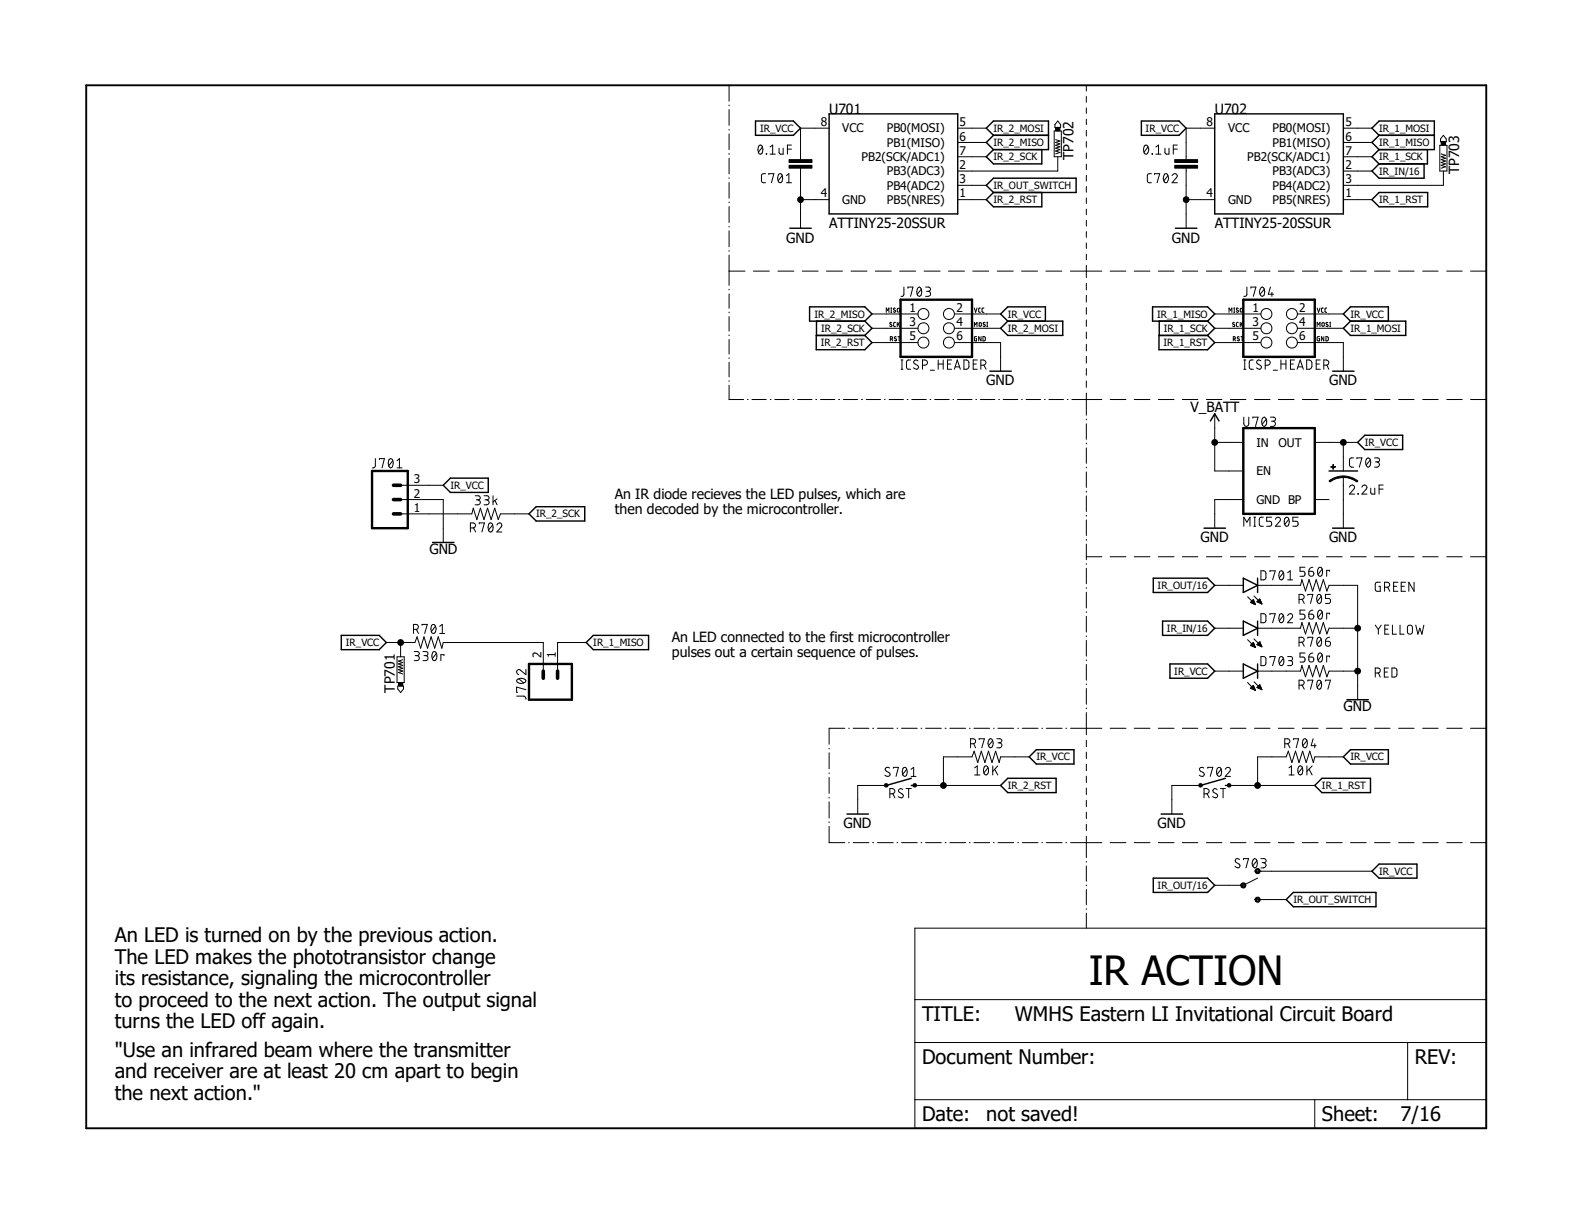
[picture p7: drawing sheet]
<svg xmlns="http://www.w3.org/2000/svg" width="279mm" height="216mm" viewBox="0 0 279 216" stroke-linecap="round" stroke-linejoin="round" font-family="sans-serif">
<path d="M14.8 14.8l249.7 186.2M264.5 14.8l-249.7 186.2" fill="none" stroke="#fff" stroke-width=".18"/>
<g fill="none" stroke="#000" stroke-width=".18">
<path d="M129.6 15.2v2.8M129.6 18.7v.1M129.6 19.5v2.8M193.1 15.2v1M193.1 17.1v1.1M193.1 19.2v1M129.6 23v.1M129.6 23.8v2.8M129.6 27.3v.1M129.6 28.1v2.8M129.6 31.6v.1M129.6 32.4v2.8"/>
<path d="M129.6 35.9v.1M129.6 36.7v2.8M135 25.8h.1a.74 .74 0 0 1 .5 1.1l-.3 .4-.2 .1a1.06 1.06 0 0 1-.1-1.6zM135.5 26.1l-.7 1M136.1 30.9h-.6l-.2 .3 .1 1.1 .1 .1 .6 .1M136.2 27.3l.1 .1zM136.7 31v-.1h.8l-.4 1.6M136.9 27.4h.9M136.9 26.1l.4-.3v1.6M138.5 26.3v.8l.3 .3h.4v-1.1M138.5 30.9h.2a.98 .98 0 0 1 0 1.6 .74 .74 0 0 1-.4-1.1zM139 31.2l-.7 .9"/>
<path d="M139.8 32.5h.9M139.8 31.2l.4-.3v1.6M140 26.5h.7M140.3 28.4h4v.5h-4zM140.3 29.4h4v.5h-4zM140.7 25.8h-.7v1.6M142.3 29.9v10.7M142.3 35.5h5.1M147.4 22.8h-5.1v5.6M170.2 22.8h5.1M170.2 25.3h5.1M170.2 35.5h5.1"/>
<path d="M170.2 27.9h5.1M170.2 32.9h5.1M187.4 23.3h1.2v4.6h-1.2zM187.6 22.6h.8v.6h-.8zM187.6 24.8l.8 .3-.8 .2 .8 .3-.8 .2 .8 .3-.8 .2 .8 .3-.8 .2 .8 .3-.8 .2M188 27.9v2.5h-17.8M188 21.5l.5 .6v.5h-1v-.5zM193.1 21.2v.9M193.1 23.2v1M193.1 25.1v1.1M193.1 27.2v1M193.1 29.2v.9"/>
<path d="M193.1 31.2v1M193.1 33.1v1.1M193.1 35.2v1M193.1 37.2v.9M193.1 39.2v1M203.5 25.8h.2a.93 .93 0 0 1 0 1.6 .74 .74 0 0 1-.4-1.1zM204 26.1l-.7 1M204.6 30.9h-.5l-.2 .3 .1 1.1 .1 .1 .5 .1M204.8 27.3l.1 .1zM205.2 31v-.1h.9l-.4 1.6M205.4 27.4h.9M205.4 26.1l.5-.3v1.6"/>
<path d="M207 30.9h.2a.82 .82 0 0 1 .4 1.1l-.2 .4-.2 .1a.82 .82 0 0 1-.4-1.1zM207.1 26.3v.8l.2 .3h.5v-1.1M207.6 31.2l-.8 .9M208.3 31.2a.45 .45 0 0 1 .7-.3 .45 .45 0 0 1 .1 .7l-.8 .9h1M208.5 26.5h.8M208.8 28.4h4.1v.5h-4.1zM208.8 29.4h4.1v.5h-4.1zM209.3 25.8h-.8v1.6M210.8 29.9v10.7M210.8 35.5h5.1M215.9 22.8h-5.1v5.6M238.8 22.8h5"/>
<path d="M238.8 25.3h5M238.8 35.5h5M238.8 27.9h5M238.8 30.4h5M255.9 25.8h1.3v4.6h-1.3zM256.2 25.2h.7v.6h-.7zM256.2 27.3l.7 .3-.7 .3 .7 .2-.7 .3 .7 .2-.7 .3 .7 .2-.7 .3 .7 .2-.7 .3M256.5 30.4v2.5h-17.7M256.5 24l.5 .7v.5h-1v-.5zM129.6 48.2h2.8M129.6 40.2v.1M129.6 41v2.9"/>
<path d="M129.6 44.5v.2M129.6 45.3v5.4M129.6 51.4v.1M129.6 52.2v2.6M129.6 55.5v.1M129.6 56.3v2.5M129.6 59.5v.1M133.9 48.2h2.8M138.3 48.2h2.8M142.6 48.2h2.8M146.9 48.2h2.8M151.3 48.2h2.8"/>
<path d="M155 55.8h8.2M155 58.3h8.2M155.6 48.2h2.8M157.5 55.5v-.8l.3 .5 .2-.5v.8M158.3 55.5h.2M158.3 54.7h.2M158.4 54.7v.8M158.5 57.4h-.3v.1l.3 .2v.3h-.1l-.3-.1M159.1 54.8l-.1-.1-.2 .2 .4 .3v.2l-.2 .1-.2-.1M159.2 57.3h-.3l-.1 .1v.6h.4M159.3 59.9l-.2-.1-.1 .2 .3 .3v.2l-.1 .1-.2-.1M159.5 57.3v.7"/>
<path d="M159.5 54.8h.4v.5l-.1 .2-.3-.1zM159.6 59.8h.4M159.6 57.6l.3 .4M159.8 59.8v.8M159.9 48.2h2.8M159.9 57.3l-.4 .4M160.7 51v1.3a.38 .38 0 0 1-.6 .4M161.4 51.2v-.2h.9l-.5 1.7M163.2 51.1l.2-.1a1.02 1.02 0 0 1 0 1.7 1.02 1.02 0 0 1-.2-1.6zM163.7 51.4l-.7 .9M164.3 48.2h2.8M164.5 51h.6a.38 .38 0 0 1 .3 .4 .38 .38 0 0 1-.3 .4h-.4"/>
<path d="M165 51.8h.2a.46 .46 0 0 1 .2 .5 .46 .46 0 0 1-.4 .4h-.5M168.6 48.2h2.8M169.7 55.8h8.1M169.7 58.3h8.1M172.9 48.2h2.8M173.2 58v-.7l.2 .4 .3-.4v.7M173.2 54.7l.2 .8 .3-.8M173.6 59.8l-.4 .1v.6l.1 .1h.3v-.4h-.2M174 57.4h.4v.4l-.1 .2h-.3zM174.2 54.7l-.2 .1-.1 .1v.5l.3 .1M174.4 59.8v.8l-.5-.8v.8M174.7 59.8l.3 .1 .1 .1-.1 .5-.3 .1z"/>
<path d="M174.9 54.7l-.3 .1-.1 .1 .1 .5 .3 .1M175.1 57.4h-.3v.1l.2 .2 .1 .3h-.1l-.3-.1M175.4 58h.2M175.4 57.3h.2M175.5 57.3v.7M177.2 48.2h2.9M181.6 48.2h2.8M185.9 48.2h2.8M190.2 48.2h5.6M193.1 41.1v1.1M193.1 43.2v1M193.1 45.2v.9"/>
<path d="M193.1 47.2v2.1M193.1 50.3v1.2M193.1 52.5v1.2M193.1 54.7v1.1M193.1 56.9v1.1M193.1 59v1.2M197.3 48.2h2.8M201.6 48.2h2.8M205.9 48.2h2.8M210.1 48.2h2.8M214.4 48.2h2.8M215.9 55.8h8.2"/>
<path d="M215.9 58.3h8.2M218.4 55.5v-.8l.3 .5 .2-.5v.8M218.7 48.2h2.7M219.3 55.5h.2M219.3 54.7h.2M219.4 54.7v.8M219.4 57.4l-.2-.1-.1 .1 .3 .3 .1 .3h-.2l-.2-.1M220.1 57.3l-.3 .1v.6h.3M220.1 54.8h-.3v.3l.2 .1 .1 .2-.1 .1-.3-.1M220.3 59.9h-.4v.2l.3 .1 .1 .3-.2 .1-.2-.1M220.4 57.3v.7M220.5 54.8h.3v.5l-.1 .2-.3-.2z"/>
<path d="M220.6 59.8h.3M220.6 57.6l.2 .4M220.8 59.8v.8M220.8 57.3l-.4 .4M221.6 51v1.3a.4 .4 0 0 1-.5 .4M222.3 51.2v-.2h.9l-.4 1.7M223 48.2h2.7M224.2 51.1l.1-.1a.96 .96 0 0 1 0 1.7 .98 .98 0 0 1-.1-1.6zM224.7 51.4l-.7 .9M225.8 51l-.4 1.3h1M226.1 51.9v.8M227.2 48.2h2.8"/>
<path d="M230.6 55.8h8.2M230.6 58.3h8.2M231.5 48.2h2.8M234.1 58v-.7l.3 .4 .2-.4v.7M234.1 54.7l.3 .8 .2-.8M234.5 59.8l-.4 .1v.1v.5l.4 .1v-.4h-.1M235 57.4h.3v.6h-.3zM235.2 54.7l-.3 .1v.1v.5l.3 .1M235.3 59.8v.8l-.4-.8v.8M235.7 59.8h.2l.2 .2v.4l-.2 .2h-.2zM235.8 48.2h2.7M235.8 54.7l-.3 .1v.1v.5l.3 .1"/>
<path d="M236 57.4l-.2-.1-.1 .1 .4 .4v.2h-.2l-.2-.1M236.3 58h.2M236.3 57.3h.2M236.4 57.3v.7M240 48.2h2.8M244.3 48.2h2.8M248.6 48.2h2.7M252.9 48.2h2.7M257.1 48.2h2.8M261.4 48.2h2.8M129.6 68.5v2.5h2.6M129.6 60.3v2.6"/>
<path d="M129.6 63.6v.1M129.6 64.4v2.6M129.6 67.6v.2M132.8 71h.2M133.6 71h2.6M136.9 71h.1M137.7 71h2.6M141 71h.1M141.8 71h2.5M145 71h.2M145.8 71h2.6M149.1 71h.1"/>
<path d="M149.9 71h2.5M153.1 71h.2M154 71h2.5M155 60.9h8.2M157.2 71h.1M158 71h2.6M158.2 60.2l.5-.1-.1-.2-.4-.1v.8M158.5 60.2l.2 .4M160.1 65.6h.4M160.1 64h.4M160.3 64v1.6M161.2 71h.2"/>
<path d="M161.8 64h-.5l-.2 .3 .1 1.1 .1 .2h.5M162.1 71h2.5M163.2 64.1a.41 .41 0 0 0-.6-.1 .41 .41 0 0 0-.2 .5l.8 .6a.38 .38 0 0 1-.3 .5l-.6-.2M164 64.9h.4a.47 .47 0 0 0 .4-.5 .47 .47 0 0 0-.4-.4h-.4v1.6M165.3 71h.1M165.4 65.8h.7M166.1 71h2.6M166.8 64.7h.8M166.8 64v1.6M167.6 64v1.6M168.4 64.7h.6M169.1 64h-.7v1.6h.7"/>
<path d="M169.4 71h.1M169.6 65.6l.5-1.6 .6 1.6M169.7 60.9h8.1v5.1M169.8 65.2h.8M170.2 71h2.6M171.3 64l.7 .1a1.26 1.26 0 0 1 .2 1.3l-.4 .2h-.5zM173 64.7h.5M173.4 71h.2M173.7 64h-.7v1.6h.7M174.2 71h2.6M174.3 64.9h.5a.47 .47 0 0 0 .5-.5 .47 .47 0 0 0-.5-.4h-.5v1.6M174.9 64.9l.4 .7"/>
<path d="M177.5 71h.1M178.3 71h2.6M181.6 71h.1M182.4 71h2.6M185.6 71h.2M186.4 71h2.6M189.7 71h.1M190.5 71h5.3M193.1 61.2v1.2M193.1 63.3v1.2M193.1 65.5v1.2M193.1 67.7v1.1"/>
<path d="M193.1 69.8v4M193.1 74.5v.1M193.1 75.3v2.8M193.1 78.7v.2M193.1 79.6v2.7M197.3 71h2.8M201.6 71h2.8M205.9 71h2.8M210.1 71h2.8M214.4 71h2.8M215.9 78.6h5.1M215.9 73.5v10.2h5.1"/>
<path d="M215.9 60.9h8.2M218.7 71h2.7M219.2 60.2l.4-.1-.1-.2-.3-.1v.8M219.4 60.2l.2 .4M221.1 74.1v1.2a.45 .45 0 0 0 .3 .4 .45 .45 0 0 0 .5-.2l.1-1.4M221.1 65.6h.3M221.1 64h.3M221.2 64v1.6M222.7 74.3v-.2h.9l-.5 1.7M222.8 64h-.6l-.2 .3 .1 1.1 .1 .2h.6M223 71h2.7M224.1 64.1l-.4-.1a.37 .37 0 0 0-.3 .2 .37 .37 0 0 0 .1 .4l.5 .3a.37 .37 0 0 1 .2 .4 .37 .37 0 0 1-.3 .3l-.6-.2"/>
<path d="M224.5 74.2l.2-.1a1.02 1.02 0 0 1 0 1.7 1.02 1.02 0 0 1-.2-1.6zM224.9 64.9h.4a.47 .47 0 0 0 .5-.5 .47 .47 0 0 0-.5-.4h-.4v1.6M225 74.5l-.7 .9M225.8 74.1l.7 .1a.37 .37 0 0 1 .2 .4 .37 .37 0 0 1-.3 .2h-.4M226.3 74.8a.47 .47 0 0 1 .4 .5 .47 .47 0 0 1-.4 .5h-.5M226.3 65.8h.7M227.2 71h2.8M227.7 64v1.6M227.7 64.7h.9M228.6 64v1.6M229.4 64.7h.5M230.1 64h-.7v1.6h.7"/>
<path d="M230.5 65.6l.6-1.6 .5 1.6M230.6 60.9h8.2v5.1M230.7 65.2h.8M231.5 71h2.8M232.2 64l.7 .1 .3 .3v.8l-.1 .2-.4 .2h-.5zM233.7 78.6h7.6M233.9 64.7h.6M234.7 64h-.8v1.6h.8M235.3 64.9h.5a.47 .47 0 0 0 .4-.5 .47 .47 0 0 0-.4-.4h-.5v1.6M235.8 71h2.7M235.8 64.9l.4 .7M238.8 78.6v5.1"/>
<path d="M240 71h2.8M244.3 71h2.8M248.6 71h2.7M252.9 71h2.7M257.1 71h2.8M261.4 71h2.8M66.7 81.5v1.3a.45 .45 0 0 1-.5 .3M67.4 81.7v-.2h.9l-.4 1.6M69.1 81.7l.3-.2a.96 .96 0 0 1 0 1.6 1.14 1.14 0 0 1-.3-1.4zM69.8 81.9l-.7 .9M70.6 83.1h.9M70.6 81.9l.4-.4v1.6"/>
<path d="M71.2 91.3h12.7l.2-1 .7 2 .6-2 .6 2 .7-2 .6 2 .6-2 .7 2 .3-1h5.1M71.2 88.8h7.6v7.6M71.2 86.2h7.6M83.6 93.8h.5a.45 .45 0 0 0 .4-.3 .45 .45 0 0 0-.2-.5l-.7-.1v1.6M84.2 93.8l.3 .7M84.5 88.1h.7l.2 .4-.2 .3h-.5M84.9 88.8a.45 .45 0 0 1 .5 .4 .45 .45 0 0 1-.3 .5h-.6M85.2 93.1v-.2h.9l-.5 1.6M86 88.1h.7l.3 .4-.3 .3h-.5M86.5 88.8a.45 .45 0 0 1 .4 .4 .45 .45 0 0 1-.2 .5h-.7M87 93l.2-.1a.98 .98 0 0 1 0 1.6 .74 .74 0 0 1-.4-1.1zM87.5 93.3l-.7 .9"/>
<path d="M87.6 88.1v1.6M88 88.9l.3 .8M88.3 93.3a.45 .45 0 0 1 .6-.4 .45 .45 0 0 1 .2 .7l-.8 .9h.9M88.3 88.6l-.7 .6M193.1 83v.1M193.1 83.9v2.7M193.1 87.3v.2M193.1 88.1v2.8M193.1 91.6v.1M193.1 92.4v2.8M193.1 95.8v.2M193.1 96.7v2.7"/>
<path d="M193.1 98.9h2.7M197.3 98.9h2.8M201.6 98.9h2.8M205.9 98.9h2.8M210.1 98.9h2.8M214.4 98.9h2.8M218.7 98.9h2.7M221 88.8h-5.1v5.1M221.1 93.5v-1.6l.5 .9 .6-.9v1.6M222.8 93.5h.4M222.8 91.9h.4M223 98.9h2.7"/>
<path d="M223 91.9v1.6M224.5 91.9h-.5l-.2 .4 .1 1 .1 .2h.5M226 91.9h-.9v.7h.6a.46 .46 0 0 1 .3 .5 .46 .46 0 0 1-.3 .4h-.6M226.7 92.3a.44 .44 0 0 1 .6-.4 .44 .44 0 0 1 .2 .7l-.8 .9h.9M227.2 98.9h2.8M228.5 91.9h.2a.74 .74 0 0 1 .4 1.1l-.2 .5h-.2a.98 .98 0 0 1-.2-1.6zM229.1 92.3l-.8 .9M230.7 91.9h-.9v.7h.5a.45 .45 0 0 1 .4 .5 .45 .45 0 0 1-.4 .4h-.5M231.5 98.9h2.8M233.7 88.8h2.5M235.8 98.9h2.7M236.2 85.5a3.9 3.9 0 0 1 2.6-.9v.2a3.9 3.9 0 0 0-2.4 .8z"/>
<path d="M236.5 82.9l.9 .1zM236.9 82.5l.1 .9zM238.8 84.6a4.2 4.2 0 0 1 2.5 .9l-.1 .1a4.1 4.1 0 0 0-2.4-.8zM238.8 84.7v9.2M239.9 86.6a.44 .44 0 0 1 .6-.4 .44 .44 0 0 1 .1 .7l-.7 .9h.8M240 98.9h2.8M240.6 81.4h-.6l-.1 .3v1.1l.3 .2h.4M241.2 81.5v-.1h.9l-.5 1.6M241.3 87.7l.1 .1zM242.1 86.6a.44 .44 0 0 1 .6-.4 .44 .44 0 0 1 .1 .7l-.7 .9h.9M242.9 81.6l.3-.2a.96 .96 0 0 1 0 1.6 1.03 1.03 0 0 1-.3-1.4zM243.5 81.7l-.7 .9"/>
<path d="M243.6 86.7v.8l.2 .3h.5v-1.1M244.3 81.4h.7a.37 .37 0 0 1 .2 .4 .37 .37 0 0 1-.4 .3h-.3M244.3 98.9h2.8M244.7 82.1a.47 .47 0 0 1 .5 .5 .47 .47 0 0 1-.5 .4h-.4M245.1 86.9h.7M245.8 86.2h-.7v1.6M248.6 98.9h2.7M252.9 98.9h2.7M257.1 98.9h2.8M261.4 98.9h2.8M68.7 114.2h5l.4-1 .7 2 .6-2 .6 2 .6-2 .7 2 .6-2 .6 2 .3-1h17.8v5.1M70.6 116.7h1.2v4.6h-1.2z"/>
<path d="M71.2 114.2v2.5M71.6 117.2l-.8 .3 .8 .2-.8 .3 .8 .2-.8 .3 .8 .2-.8 .3 .8 .3-.8 .2 .8 .3M73.5 111.8h.4a.46 .46 0 0 0 .5-.3 .46 .46 0 0 0-.2-.5h-.7v1.6M73.6 115.8h.7l.2 .3-.2 .4h-.5M74 111.8l.4 .8M74.1 116.5a.45 .45 0 0 1 .4 .3 .45 .45 0 0 1-.2 .5l-.7 .1M75 111.1v-.1h.9l-.4 1.6M75.2 115.8h.7a.37 .37 0 0 1 .2 .4 .37 .37 0 0 1-.4 .3h-.3M75.6 116.5h.3a.46 .46 0 0 1 .2 .5 .46 .46 0 0 1-.5 .4h-.4M76.8 111h.2a.93 .93 0 0 1 0 1.6 .74 .74 0 0 1-.4-1.1zM77 115.8h.2a.98 .98 0 0 1 0 1.6 .74 .74 0 0 1-.4-1.1zM77.4 111.3l-.7 .9"/>
<path d="M77.6 116.1l-.8 1M78.1 111.3l.5-.3v1.6M78.1 112.6h.9M78.9 116.5v-.2h-.5v1.1M93.5 119v.9l-1-.8a.45 .45 0 0 0-.7 .2 .45 .45 0 0 0 .4 .6M104.2 114.2h-5.1v5.1M193.1 100.2v.1M193.1 101v2.7M193.1 104.4v.2M193.1 105.2v2.8M193.1 108.7v.1M193.1 109.5v2.8"/>
<path d="M193.1 113v.1M193.1 113.8v2.8M193.1 117.3v.1M193.1 118.1v2.8M215.9 119.3h5.1M215.9 111.6h5.1M215.9 104h5.1M221.7 113.7l1.4 1.4M221.7 106l1.4 1.4M222.2 114.7l.9 .4M222.2 114.7l.6-.5 .3 .9M222.2 114.7h.8"/>
<path d="M222.3 107h.7M222.4 114.6h.5M222.4 107.1h.6M222.4 106.9h.5M222.5 114.8h.5M222.5 114.5h.4M222.5 106.8h.4M222.5 114.4h.4M222.5 106.8h.3M222.6 107.2h.5M222.6 114.3h.2M222.6 106.7h.2"/>
<path d="M222.7 114.9h.4M222.7 114.2h.1M222.7 106.6h.1M222.8 106.6l.3 .8-.9-.3zM222.8 107.3h.3M222.9 113.5l1.4 1.4M222.9 114.9h.2M222.9 105.9l1.4 1.4M223 107.4h.1M223.1 115h.1M223.4 106.9l.9 .4M223.4 106.9l.5-.5 .4 .9"/>
<path d="M223.4 106.9h.7M223.5 114.6h.7M223.5 114.5h.6M223.5 106.8h.6M223.5 104h7.6l.3-1 .6 2 .7-2 .6 2 .6-2 .7 2 .6-2 .6 2 .4-1h5.1v20.3M223.5 119.3h7.6l.3-1.1 .6 2.1 .7-2.1 .6 2.1 .6-2.1 .7 2.1 .6-2.1 .6 2.1 .4-1h5.1M223.5 111.6h7.6l.3-1 .6 2 .7-2 .6 2 .6-2 .7 2 .6-2 .6 2 .4-1h5.1M223.6 114.4h.5M223.6 106.8h.5M223.6 114.3h.4M223.6 107h.6M223.6 106.7h.4"/>
<path d="M223.7 114.7h.5M223.7 114.2h.3M223.7 106.6h.3M223.8 114.1h.1M223.8 107.1h.4M223.9 106.5h.1M223.9 114.8h.3M223.9 114l-.5 .6 .9 .3M223.9 114l.4 .9M223.9 114h.1M224 107.2h.2M224.1 116.7h.7a1.3 1.3 0 0 1 .2 1.4l-.2 .1-.7 .1z"/>
<path d="M224.1 109.1h.7a1.3 1.3 0 0 1 .2 1.3l-.2 .2-.7 .1zM224.1 101.4l.7 .1a1.25 1.25 0 0 1 0 1.5h-.7zM224.1 114.9h.1M224.2 107.3h.1M225.7 116.8v-.1h1l-.5 1.6M225.7 101.6v-.2h1l-.5 1.6M225.7 109.2v-.1h1l-.5 1.6M227.5 116.7h.3a.98 .98 0 0 1 0 1.6 .74 .74 0 0 1-.5-1.1zM227.5 109.1h.3a.98 .98 0 0 1 0 1.6 .74 .74 0 0 1-.5-1.1zM227.5 101.5l.3-.1a.98 .98 0 0 1 0 1.6 .74 .74 0 0 1-.5-1.1zM228.1 117l-.7 .9M228.1 109.4l-.7 .9"/>
<path d="M228.1 101.8l-.7 .9M228.9 116.7h.7a.37 .37 0 0 1 .1 .4 .37 .37 0 0 1-.3 .3h-.4M228.9 109.4a.45 .45 0 0 1 .6-.4 .45 .45 0 0 1 .1 .8l-.7 .9h.8M228.9 103h.8M228.9 101.8l.4-.4v1.6M229.3 117.4h.2a.46 .46 0 0 1 .2 .5 .46 .46 0 0 1-.4 .4h-.4M230.9 114.1h.5a.45 .45 0 0 0 .4-.3 .45 .45 0 0 0-.2-.5l-.7-.1v1.7M230.9 106.5h.5a.45 .45 0 0 0 .4-.3 .45 .45 0 0 0-.2-.5l-.7-.1v1.6M231.4 114.1l.4 .8M231.4 106.5l.4 .7M231.9 116h-.8v.8h.5a.46 .46 0 0 1 .4 .4 .46 .46 0 0 1-.4 .4h-.5M231.9 108.4h-.8v.7h.5a.46 .46 0 0 1 .4 .5 .46 .46 0 0 1-.4 .4h-.5"/>
<path d="M231.9 100.8h-.8v.7h.5a.46 .46 0 0 1 .3 .5 .46 .46 0 0 1-.3 .4h-.5M232.5 105.8v-.2h.8l-.4 1.6M232.5 113.4v-.2h.8l-.4 1.7M232.6 116.8h.6a.46 .46 0 0 1 .3 .5 .46 .46 0 0 1-.5 .4 .46 .46 0 0 1-.4-.5zM232.6 109.1h.6a.46 .46 0 0 1 .3 .5 .46 .46 0 0 1-.4 .4 .46 .46 0 0 1-.5-.4zM232.6 101.5h.6a.46 .46 0 0 1 .3 .5 .46 .46 0 0 1-.4 .4 .46 .46 0 0 1-.5-.4zM233.3 116a.72 .72 0 0 0-.7 .8M233.3 108.4a.72 .72 0 0 0-.7 .7M233.3 100.8a.72 .72 0 0 0-.7 .7M234.3 113.3l.2-.1a.98 .98 0 0 1 0 1.7 .74 .74 0 0 1-.4-1.2zM234.3 105.7l.2-.1a.98 .98 0 0 1 0 1.6 .74 .74 0 0 1-.4-1.1zM234.4 116.1l.2-.1a.74 .74 0 0 1 .4 1.1l-.2 .5h-.2a.98 .98 0 0 1-.2-1.5z"/>
<path d="M234.4 108.5l.2-.1a.74 .74 0 0 1 .4 1.1l-.2 .5h-.2a.98 .98 0 0 1-.2-1.5zM234.4 100.8h.2a.74 .74 0 0 1 .4 1.1l-.2 .5h-.2a.98 .98 0 0 1-.2-1.6zM234.8 113.6l-.7 .9M234.8 106l-.7 .9M235 116.4l-.7 .9M235 108.8l-.7 .9M235 101.1l-.7 1M235.6 114h.5a.46 .46 0 0 1 .4 .5 .46 .46 0 0 1-.5 .4 .46 .46 0 0 1-.4-.5zM236.3 113.2a.72 .72 0 0 0-.7 .8M236.3 101.5v-.2h-.5v1.1M236.3 109.1v-.1h-.5v1M236.3 116.8v-.2h-.5v1"/>
<path d="M236.5 105.6h-.9v.7h.5a.46 .46 0 0 1 .4 .5 .46 .46 0 0 1-.4 .4h-.5M244.4 119.6l.7-.1a.46 .46 0 0 0 .2-.5 .46 .46 0 0 0-.4-.3h-.5v1.6M244.4 111.1l.6 .7M245 119.6l.3 .7M245 111.8v.9M245.3 103.5h-.5l-.3 .1-.1 1.1 .2 .3 .7 .1v-.9h-.2M245.5 111.1l-.5 .7M246 119.4h.6M246.1 104.4h.4a.45 .45 0 0 0 .5-.4 .45 .45 0 0 0-.2-.5h-.7v1.6M246.1 111.8h.6M246.6 104.4l.4 .7M246.8 118.7h-.8v1.6h.8"/>
<path d="M246.8 111.1h-.7v1.6h.7M247.4 118.7h.7a1.3 1.3 0 0 1 .1 1.4l-.1 .2h-.7zM247.5 111.1v1.6h.7M247.7 104.2h.5M248.5 103.5h-.8v1.6h.8M248.8 111.1v1.6h.8M249 104.2h.6M249.8 103.5h-.8v1.6h.8M250.2 111.3a.46 .46 0 0 1 .5-.2 .46 .46 0 0 1 .3 .4v1a.46 .46 0 0 1-.5 .2 .46 .46 0 0 1-.4-.4zM251.3 103.5v1.6l-.9-1.6v1.6M251.6 111.1l.4 1.6 .3-1.1 .4 1.1 .4-1.6M70.7 121.9h1v.5l-.5 .7-.5-.7z"/>
<path d="M70.8 121.3h.8v.6h-.8zM91.8 123.7h1.5l.2 .5M91.9 120.8l.1-.1a1.03 1.03 0 0 1 1.5 .3 .96 .96 0 0 1-1.7 0zM92.2 120.6l.9 .8M93.5 122.6l-1.7-.5v.9h.2M147.4 133v.1M147.4 133.8v2.8M147.4 137.3v.2M147.4 138.1v2.9M150.2 129.4h-2.8v2.8M150.8 129.4h.2M151.6 129.4h2.8"/>
<path d="M155.1 129.4h.2M156 129.4h2.7M157.3 139.3h.4l.2 .3-.2 .2h-.4zM157.5 139.6h-5.1v5.1M158.1 136.5a.49 .49 0 0 0-.8 .2 1.22 1.22 0 0 0 .9 .7v.4a.6 .6 0 0 1-.9 0M158.8 136.5v-.1h.9l-.4 1.6M159.4 129.4h.2M160.2 129.4h2.8M160.6 136.4h.2a.98 .98 0 0 1 0 1.6 1.02 1.02 0 0 1-.2-1.6zM161.2 136.7l-.8 .9M161.9 138h.9M161.9 136.7l.5-.3v1.6"/>
<path d="M162.3 139.3h.5l.1 .3-.1 .2h-.5zM162.6 139.6h15.2M163.7 129.4h.1M164.5 129.4h2.8M168 129.4h.1M168.8 129.4h2.8M172.3 129.4h.1M172.5 132.2l.7-.1a.43 .43 0 0 0 .2-.5 .43 .43 0 0 0-.5-.3h-.4v1.6M173.1 132.2l.3 .7M173.1 129.4h2.8M173.2 137.7h1M173.2 136.4l.5-.3v1.6"/>
<path d="M174 131.4v-.1h1l-.5 1.6M175 136.1h.3a.98 .98 0 0 1 0 1.6 1.02 1.02 0 0 1-.3-1.6zM175.6 136.4l-.7 .9M175.9 131.3h.2a.82 .82 0 0 1 .4 1.1l-.2 .4-.2 .1a1.02 1.02 0 0 1-.2-1.6zM176.4 136.1v1.6M176.4 131.6l-.7 .9M176.6 129.4h.1M176.8 136.7l.5 1M177.2 131.3h.5a.36 .36 0 0 1 .4 .3 .36 .36 0 0 1-.4 .4h-.3M177.3 136.1l-.9 1M177.4 129.4h2.8M177.6 132a.45 .45 0 0 1 .5 .3 .45 .45 0 0 1-.3 .5l-.6 .1"/>
<path d="M180.9 129.4h.1M181.7 129.4h2.8M182.9 134.5h-5.1l-.2 1-.6-2-.7 2-.6-2-.7 2-.6-2-.6 2-.7-2-.3 1h-5.1v5.1M185.2 129.4h.1M186 129.4h2.8M189.4 129.4h.2M190.3 129.4h5.5M193.1 121.5v.2M193.1 122.3v2.8M193.1 125.8v.1M193.1 126.6v4M193.1 131.5v1.2"/>
<path d="M193.1 133.6v1.2M193.1 135.8v1.1M193.1 137.9v1.2M197.3 129.4h2.8M201.6 129.4h2.8M205.9 129.4h2.8M210.1 129.4h2.8M213.1 139.3h.5v.5h-.5zM213.4 139.6h-5.1v5.1M214 136.5a.41 .41 0 0 0-.7-.1 .41 .41 0 0 0 .1 .6l.5 .3a.37 .37 0 0 1 .1 .4 .37 .37 0 0 1-.3 .3l-.6-.2M214.4 129.4h2.8M214.7 136.5v-.1h.9l-.5 1.6"/>
<path d="M216.5 136.4h.2a.74 .74 0 0 1 .4 1.1l-.1 .3-.3 .2a.98 .98 0 0 1-.2-1.6zM217 136.7l-.7 .9M217.8 136.7a.46 .46 0 0 1 .6-.3 .46 .46 0 0 1 .2 .7l-.8 .9h.9M218.2 139.3h.5v.5h-.5zM218.4 139.6h15.3M218.7 129.4h2.7M221.7 121.3l1.4 1.4M222.2 122.3l.6-.5 .3 .9zM222.3 122.3h.7M222.3 122.2h.7M222.4 122.1h.5M222.5 122.4h.5"/>
<path d="M222.5 122h.4M222.6 122h.2M222.7 121.9h.1M222.7 122.5h.4M222.9 121.2l1.4 1.4M222.9 122.6h.2M223 129.4h2.7M223.1 122.7h.1M223.4 122.1h.7M223.5 122.2h.7M223.5 122h.6M223.6 122h.4"/>
<path d="M223.7 121.9h.3M223.7 122.3h.5M223.8 121.8h.1M223.9 121.7l.4 .9-.9-.4zM223.9 121.7h.1M223.9 122.4h.3M224.2 122.5h.1M227.2 129.4h2.8M228.3 132.2h.5a.45 .45 0 0 0 .4-.4 .45 .45 0 0 0-.2-.5h-.7v1.6M228.9 132.2l.4 .7M229.1 136.4l.4-.3v1.6M229.1 137.7h.9"/>
<path d="M229.9 131.4v-.1h.9l-.4 1.6M230.9 121.8h.5a.45 .45 0 0 0 .4-.4 .45 .45 0 0 0-.2-.5h-.7v1.6M230.9 136.1h.2a.74 .74 0 0 1 .4 1.1l-.1 .3-.3 .2a.98 .98 0 0 1-.2-1.6zM231.4 121.8l.4 .7M231.5 136.4l-.7 .9M231.5 129.4h2.8M231.7 131.3h.2a.98 .98 0 0 1 0 1.6 1.02 1.02 0 0 1-.2-1.6zM232.3 136.1v1.6M232.3 131.6l-.7 .9M232.5 121v-.1h.8l-.4 1.6M232.7 136.7l.5 1M233.2 136.1l-.9 1"/>
<path d="M233.4 131.3l-.4 1.2h.9M233.7 132.2v.7M234.3 120.9h.2a.98 .98 0 0 1 0 1.6 .74 .74 0 0 1-.4-1.1zM234.8 121.2l-.7 .9M235.6 121v-.1h.9l-.5 1.6M235.8 129.4h2.7M238.8 134.5h-5.1l-.3 1-.6-2-.6 2-.7-2-.6 2-.6-2-.7 2-.6-2-.4 1h-5.1v5.1M240 129.4h2.8M244.3 129.4h2.8M248.6 129.4h2.7M252.9 129.4h2.7M257.1 129.4h2.8"/>
<path d="M261.4 129.4h2.8M147.4 146.9v2.8h2.8M147.4 141.7v.1M147.4 142.5v2.9M147.4 146v.2M150.8 149.7h.2M151.6 149.7h2.8M155.1 149.7h.2M156 149.7h2.7M158.2 141.1h.4a.47 .47 0 0 0 .4-.5 .47 .47 0 0 0-.4-.5h-.4v1.7M158.7 141.1l.3 .7M159.4 149.7h.2"/>
<path d="M160.2 149.7h2.8M160.4 140.3a.38 .38 0 0 0-.5-.1 .38 .38 0 0 0 0 .6l.6 .4v.4a.55 .55 0 0 1-.9 0M161 140.1h1M161.5 140.1v1.7M163.7 149.7h.1M164.5 149.7h2.8M168 149.7h.1M168.8 149.7h2.8M172.3 149.7h.1M173.1 149.7h2.8M176.6 149.7h.1M177.4 149.7h2.8"/>
<path d="M180.9 149.7h.1M181.7 149.7h2.8M185.2 149.7h.1M186 149.7h2.8M189.4 149.7h.2M190.3 149.7h5.5M193.1 140v1.2M193.1 142.2v1.1M193.1 144.3v1.2M193.1 146.5v1.1M193.1 148.6v3.8M193.1 153.1v.1"/>
<path d="M193.1 153.9v2.7M193.1 157.3v.1M193.1 158.1v2.7M197.3 149.7h2.8M201.6 149.7h2.8M205.9 149.7h2.8M210.1 149.7h2.8M214 141.1h.5a.47 .47 0 0 0 .4-.5 .47 .47 0 0 0-.4-.5h-.5v1.7M214.4 149.7h2.8M214.5 141.1l.4 .7M216.3 140.3l-.2-.1a.37 .37 0 0 0-.5 .1 .37 .37 0 0 0 .1 .5l.5 .3a.37 .37 0 0 1 .2 .4 .37 .37 0 0 1-.3 .3l-.6-.2M216.9 140.1h.9"/>
<path d="M217.4 140.1v1.7M218.7 149.7h2.7M220.3 152.7l-.4-.1a.37 .37 0 0 0-.3 .2 .37 .37 0 0 0 .1 .4l.5 .3a.37 .37 0 0 1 .2 .4 .37 .37 0 0 1-.4 .3l-.5-.2M220.6 157.1l.5-.2 .3 .4v.3l-.3 .2-.5-.2-.1-.3h.2l.2-.2h.2l.1 .2v.2l-.3 .1-.2-.3h-.2zM221 152.8v-.2h.9l-.5 1.6M222.8 152.7l.2-.1a.96 .96 0 0 1 0 1.6 .98 .98 0 0 1-.2-1.5zM223 149.7h2.7M223.1 154.5l.6-.2 .2 .2v.6l-.2 .1-.6-.1v-.3h.2l.1-.2h.3l.1 .2-.2 .2h-.2l-.1-.2h-.2zM223.1 159.6l.6-.2 .3 .5-.1 .2-.2 .2-.6-.2v-.2h.2l.1-.3h.2l.2 .3-.1 .1-.3 .1-.1-.2h-.2zM223.4 153l-.7 .8M223.5 156l-2.5 1.3h-5.1M223.5 159.9h5.1"/>
<path d="M223.5 154.8h20.3M224.1 152.6h.6l.3 .2v.3l-.2 .1-.5 .1M224.6 153.3a.47 .47 0 0 1 .4 .5 .47 .47 0 0 1-.4 .4h-.5M227.2 149.7h2.8M231.5 149.7h2.8M235.8 149.7h2.7M240 149.7h2.8M244.3 149.7h2.8M248.6 149.7h2.7M252.9 149.7h2.7M257.1 149.7h2.8M261.4 149.7h2.8"/>
<path d="M162.6 164.9h101.6v35.6h-101.6zM162.6 177.6h101.6M193.1 161.5v.1M193.1 162.3v2.6M162.6 185.3h101.6M162.6 195.4h101.6M233.7 195.4v5.1M250.2 185.3v10.1"/>
<circle cx="142.3" cy="35.5" r=".51"/>
<circle cx="210.8" cy="35.5" r=".51"/>
<circle cx="164.1" cy="58.3" r=".98"/>
<circle cx="164.1" cy="55.8" r=".98"/>
<circle cx="168.7" cy="55.8" r=".98"/>
<circle cx="168.7" cy="58.3" r=".98"/>
<circle cx="225.1" cy="55.8" r=".98"/>
<circle cx="225.1" cy="58.3" r=".98"/>
<circle cx="229.6" cy="55.8" r=".98"/>
<circle cx="229.6" cy="58.3" r=".98"/>
<circle cx="164.1" cy="60.9" r=".98"/>
<circle cx="168.7" cy="60.9" r=".98"/>
<circle cx="215.9" cy="78.6" r=".51"/>
<circle cx="225.1" cy="60.9" r=".98"/>
<circle cx="229.6" cy="60.9" r=".98"/>
<circle cx="238.8" cy="78.6" r=".51"/>
<circle cx="71.2" cy="114.2" r=".51"/>
<circle cx="241.3" cy="111.6" r=".51"/>
<circle cx="241.3" cy="119.3" r=".51"/>
<circle cx="167.7" cy="139.6" r=".51"/>
<circle cx="223.5" cy="139.6" r=".51"/>
</g>
<g fill="none" stroke="#000" stroke-width=".25">
<path d="M134.3 21.5h6.7l1.3 1.3-1.3 1.2h-6.7zM147.4 20.2h22.8v17.8h-22.8zM176.6 24h9.8M176.6 24l-1.3-1.2 1.3-1.3h9.8v5.1h-9.8M176.6 26.6l-1.3 1.3 1.3 1.2h8.6v-2.5M176.6 34.2l-1.3 1.3 1.3 1.2h8.6v-2.5M176.6 31.7h14.7v2.5h-14.7l-1.3-1.3zM176.6 24l-1.3 1.3 1.3 1.3M202.9 21.5h6.6l1.3 1.3-1.3 1.2h-6.6zM215.9 20.2h22.9v17.8h-22.9zM243.8 35.5l1.3-1.3h8.6v2.5h-8.6zM245.1 24l-1.3 1.3 1.3 1.3"/>
<path d="M245.1 24h9.8M245.1 24l-1.3-1.2 1.3-1.3h9.8v5.1h-9.8M245.1 26.6l-1.3 1.3 1.3 1.2M245.1 29.1l-1.3 1.3 1.3 1.3h8v-2.6M253.7 26.6v2.5h-8.6M140.4 40.6h3.8M143.9 54.5h9.8l1.3 1.3-1.3 1.3h-9.8zM145.1 59.6h8.6l1.3 1.3-1.3 1.2h-8.6zM145.1 57.1v2.5M153.7 57.1l1.3 1.2-1.3 1.3M177.8 58.3l1.3-1.2h9.8v2.5h-9.8zM179.1 57.1l-1.3-1.3 1.3-1.3h6.7v2.6"/>
<path d="M204.9 54.5h9.7l1.3 1.3-1.3 1.3h-9.7zM206 59.6h8.6l1.3 1.3-1.3 1.2h-8.6zM206 57.1v2.5M208.9 40.6h3.8M214.6 57.1l1.3 1.2-1.3 1.3M240 57.1h9.9v2.5h-9.9l-1.2-1.3zM240 57.1l-1.2-1.3 1.2-1.3h6.8v2.6M175.9 66h3.8M215.1 74.8l.8-1.3 .8 1.3M236.9 66h3.8M242.6 77.3h6.7v2.6h-6.7l-1.3-1.3zM76.9 96.4h3.8"/>
<path d="M80.1 85h6.7v2.5h-6.7l-1.3-1.3zM94 91.3l1.3-1.3h8.6v2.6h-8.6zM214 93.9h3.8M236.2 83.7h5.1M236.9 93.9h3.8M60.7 112.9h6.7l1.3 1.3-1.3 1.2h-6.7zM104.2 114.2l1.3-1.3h9.8v2.5h-9.8zM205 102.7h9.6l1.3 1.3-1.3 1.3h-9.6zM206.6 110.4h8l1.3 1.2-1.3 1.3h-8zM207.9 118h6.7l1.3 1.3-1.3 1.2h-6.7zM221 118l2.5 1.3-2.5 1.2zM221 102.7l2.5 1.3-2.5 1.3z"/>
<path d="M221 110.4l2.5 1.2-2.5 1.3zM223.5 102.7v2.6M223.5 110.4v2.5M223.5 118v2.5M162 139.6h.6M162 138.3l-4.5 1.3M177.8 139.6l1.3-1.3h8.6v2.5h-8.6zM184.2 133.2h6.7v2.6h-6.7l-1.3-1.3zM217.8 139.6h.6M217.8 138.3l-4.4 1.3M234.9 138.3h8.7v2.5h-8.7l-1.2-1.2zM239.4 124.3h3.8"/>
<path d="M240 133.2h6.8v2.6h-6.8l-1.2-1.3zM150.5 144.7h3.8M205 156h9.6l1.3 1.3-1.3 1.3h-9.6zM206.4 144.7h3.8M229.9 158.6h14.7v2.5h-14.7l-1.3-1.2zM243.8 154.8l1.3-1.3h6.7v2.5h-6.7z"/>
</g>
<path d="M15.3 15.2h248.9v185.3h-248.9z" fill="none" stroke="#000" stroke-width=".34"/>
<path d="M160.1 53.3h12.7v10.1h-12.7zM221 53.3h12.7v10.1h-12.7zM221 76.1h12.7v15.2h-12.7zM66.1 83.7h6.4v10.2h-6.4zM94 118h7.6v6.3h-7.6z" fill="none" stroke="#000" stroke-width=".42"/>
<path d="M69.9 86.2h1.3M69.9 88.8h1.3M69.9 91.3h1.3M96.6 119.3v1.2M99.1 119.3v1.2" fill="none" stroke="#000" stroke-width=".64"/>
<g fill="#000">
<path d="M140.3 28.4h4v.5h-4z" fill-rule="evenodd"/>
<path d="M140.3 29.4h4v.5h-4z" fill-rule="evenodd"/>
<path d="M187.6 22.6h.8v.6h-.8z" fill-rule="evenodd"/>
<path d="M208.8 28.4h4.1v.5h-4.1z" fill-rule="evenodd"/>
<path d="M208.8 29.4h4.1v.5h-4.1z" fill-rule="evenodd"/>
<path d="M256.2 25.2h.7v.6h-.7z" fill-rule="evenodd"/>
<path d="M236.5 82.9l.9 .1z" fill-rule="evenodd"/>
<path d="M236.9 82.5l.1 .9z" fill-rule="evenodd"/>
<path d="M236.2 85.5a3.9 3.9 0 0 1 2.6-.9v.2a3.9 3.9 0 0 0-2.4 .8z" fill-rule="evenodd"/>
<path d="M238.8 84.6a4.2 4.2 0 0 1 2.5 .9l-.1 .1a4.1 4.1 0 0 0-2.4-.8z" fill-rule="evenodd"/>
<path d="M70.8 121.3h.8v.6h-.8z" fill-rule="evenodd"/>
<path d="M157.3 139.3h.4l.2 .3-.2 .2h-.4z" fill-rule="evenodd"/>
<path d="M162.3 139.3h.5l.1 .3-.1 .2h-.5z" fill-rule="evenodd"/>
<path d="M213.1 139.3h.5v.5h-.5z" fill-rule="evenodd"/>
<path d="M218.2 139.3h.5v.5h-.5z" fill-rule="evenodd"/>
<path d="M220.6 157.1l.5-.2 .3 .4v.3l-.3 .2-.5-.2-.1-.3h.2l.2-.2h.2l.1 .2v.2l-.3 .1-.2-.3h-.2z" fill-rule="evenodd"/>
<path d="M223.1 154.5l.6-.2 .2 .2v.6l-.2 .1-.6-.1v-.3h.2l.1-.2h.3l.1 .2-.2 .2h-.2l-.1-.2h-.2z" fill-rule="evenodd"/>
<path d="M223.1 159.6l.6-.2 .3 .5-.1 .2-.2 .2-.6-.2v-.2h.2l.1-.3h.2l.2 .3-.1 .1-.3 .1-.1-.2h-.2z" fill-rule="evenodd"/>
<circle cx="142.3" cy="35.5" r=".51"/>
<circle cx="210.8" cy="35.5" r=".51"/>
<circle cx="215.9" cy="78.6" r=".51"/>
<circle cx="238.8" cy="78.6" r=".51"/>
<circle cx="71.2" cy="114.2" r=".51"/>
<circle cx="241.3" cy="111.6" r=".51"/>
<circle cx="241.3" cy="119.3" r=".51"/>
<circle cx="167.7" cy="139.6" r=".51"/>
<circle cx="223.5" cy="139.6" r=".51"/>
</g>
<text font-size="7.2" x="193.5" y="175.1">IR ACTION</text>
<g font-size="3.6">
<text x="20.4" y="167.5">An LED is turned on by the previous action.</text>
<text x="20.4" y="171.3">The LED makes the phototransistor change</text>
<text x="20.4" y="175.1">its resistance, signaling the microcontroller</text>
<text x="20.4" y="178.9">to proceed to the next action. The output signal</text>
<text x="20.4" y="182.7">turns the LED off again.</text>
<text x="163.9" y="181.4">TITLE:</text>
<text x="180.4" y="181.4">WMHS Eastern LI Invitational Circuit Board</text>
<text x="20.4" y="187.8">&quot;Use an infrared beam where the transmitter</text>
<text x="20.4" y="191.6">and receiver are at least 20 cm apart to begin</text>
<text x="163.9" y="189.1">Document Number:</text>
<text x="251.5" y="189.1">REV:</text>
<text x="20.4" y="195.4">the next action.&quot;</text>
<text x="163.9" y="199.2">Date:</text>
<text x="175.3" y="199.2">not saved!</text>
<text x="235" y="199.2">Sheet:</text>
<text x="248.9" y="199.2">7/16</text>
</g>
<g font-size="2.5">
<text x="147.4" y="20.2">U701</text>
<text x="215.9" y="20.2">U702</text>
<text x="190.8" y="28.4" transform="rotate(-90 190.8 28.4)">TP702</text>
<text x="259.3" y="30.9" transform="rotate(-90 259.3 30.9)">TP703</text>
<text x="147.4" y="40.6">ATTINY25-20SSUR</text>
<text x="215.9" y="40.6">ATTINY25-20SSUR</text>
<text x="139.7" y="43.1">GND</text>
<text x="208.3" y="43.1">GND</text>
<text x="175.3" y="68.5">GND</text>
<text x="236.2" y="68.5">GND</text>
<text x="211.6" y="73.3">V_BATT</text>
<text x="109.3" y="88.6">An IR diode recieves the LED pulses, which are</text>
<text x="109.3" y="91.3">then decoded by the microcontroller.</text>
<text x="76.3" y="98.4">GND</text>
<text x="213.4" y="96.4">GND</text>
<text x="236.2" y="96.4">GND</text>
<text x="119.4" y="114">An LED connected to the first microcontroller</text>
<text x="119.4" y="116.7">pulses out a certain sequence of pulses.</text>
<text x="70.2" y="123.1" transform="rotate(-90 70.2 123.1)">TP701</text>
<text x="238.8" y="126.4">GND</text>
<text x="149.9" y="147.2">GND</text>
<text x="205.7" y="147.2">GND</text>
</g>
<g font-size="2.1">
<text x="145.9" y="22.4">8</text>
<text x="149.7" y="23.5">VCC</text>
<text x="157.6" y="23.5">PB0(MOSI)</text>
<text x="170.6" y="22.4">5</text>
<text x="214.4" y="22.4">8</text>
<text x="218.3" y="23.5">VCC</text>
<text x="226.1" y="23.5">PB0(MOSI)</text>
<text x="239.1" y="22.4">5</text>
<text x="153.1" y="28.6">PB2(SCK/ADC1)</text>
<text x="157.6" y="26.1">PB1(MISO)</text>
<text x="170.6" y="25">6</text>
<text x="170.6" y="27.5">7</text>
<text x="221.7" y="28.6">PB2(SCK/ADC1)</text>
<text x="226.1" y="26.1">PB1(MISO)</text>
<text x="239.1" y="25">6</text>
<text x="239.1" y="27.5">7</text>
<text x="145.9" y="35.1">4</text>
<text x="157.6" y="31.2">PB3(ADC3)</text>
<text x="157.6" y="33.7">PB4(ADC2)</text>
<text x="170.6" y="35.1">1</text>
<text x="170.6" y="30.1">2</text>
<text x="170.6" y="32.6">3</text>
<text x="214.4" y="35.1">4</text>
<text x="226.1" y="31.2">PB3(ADC3)</text>
<text x="226.1" y="33.7">PB4(ADC2)</text>
<text x="239.1" y="35.1">1</text>
<text x="239.1" y="30.1">2</text>
<text x="239.1" y="32.6">3</text>
<text x="149.7" y="36.2">GND</text>
<text x="157.6" y="36.2">PB5(NRES)</text>
<text x="218.3" y="36.2">GND</text>
<text x="226.2" y="36.2">PB5(NRES)</text>
<text x="161.7" y="55.4">1</text>
<text x="161.7" y="58">3</text>
<text x="170" y="55.4">2</text>
<text x="170" y="58">4</text>
<text x="222.6" y="55.4">1</text>
<text x="222.6" y="58">3</text>
<text x="230.9" y="55.4">2</text>
<text x="230.9" y="58">4</text>
<text x="161.7" y="60.5">5</text>
<text x="170" y="60.5">6</text>
<text x="222.6" y="60.5">5</text>
<text x="230.9" y="60.5">6</text>
<text x="223.3" y="79.4">IN</text>
<text x="227.2" y="79.4">OUT</text>
<text x="73.5" y="88.4">2</text>
<text x="73.5" y="85.9">3</text>
<text x="223.3" y="89.5">GND BP</text>
<text x="223.3" y="84.5">EN</text>
<text x="73.5" y="91">1</text>
<text x="96.2" y="116.9" transform="rotate(-90 96.2 116.9)">2</text>
<text x="98.8" y="116.9" transform="rotate(-90 98.8 116.9)">1</text>
</g>
<g font-size="1.8">
<text x="135.1" y="23.4">IR_VCC</text>
<text x="176.6" y="23.4">IR_2_MOSI</text>
<text x="203.6" y="23.4">IR_VCC</text>
<text x="245.1" y="23.4">IR_1_MOSI</text>
<text x="176.6" y="28.5">IR_2_SCK</text>
<text x="176.6" y="26">IR_2_MISO</text>
<text x="245.1" y="26">IR_1_MISO</text>
<text x="245.1" y="28.5">IR_1_SCK</text>
<text x="176.6" y="33.6">IR_OUT_SWITCH</text>
<text x="245.1" y="31">IR_IN/16</text>
<text x="176.6" y="36.1">IR_2_RST</text>
<text x="245.1" y="36.1">IR_1_RST</text>
<text x="144.7" y="56.4">IR_2_MISO</text>
<text x="145.9" y="59">IR_2_SCK</text>
<text x="179.1" y="56.4">IR_VCC</text>
<text x="179.1" y="59">IR_2_MOSI</text>
<text x="205.7" y="56.4">IR_1_MISO</text>
<text x="206.8" y="59">IR_1_SCK</text>
<text x="240" y="56.4">IR_VCC</text>
<text x="240" y="59">IR_1_MOSI</text>
<text x="145.9" y="61.5">IR_2_RST</text>
<text x="206.8" y="61.5">IR_1_RST</text>
<text x="242.6" y="79.2">IR_VCC</text>
<text x="80.1" y="86.9">IR_VCC</text>
<text x="95.3" y="91.9">IR_2_SCK</text>
<text x="205.7" y="104.6">IR_OUT/16</text>
<text x="207.4" y="112.3">IR_IN/16</text>
<text x="61.5" y="114.8">IR_VCC</text>
<text x="105.5" y="114.8">IR_1_MISO</text>
<text x="208.7" y="119.9">IR_VCC</text>
<text x="184.2" y="135.1">IR_VCC</text>
<text x="240" y="135.1">IR_VCC</text>
<text x="179.1" y="140.2">IR_2_RST</text>
<text x="235" y="140.2">IR_1_RST</text>
<text x="245.1" y="155.4">IR_VCC</text>
<text x="205.7" y="158">IR_OUT/16</text>
<text x="229.9" y="160.5">IR_OUT_SWITCH</text>
</g>
</svg>
